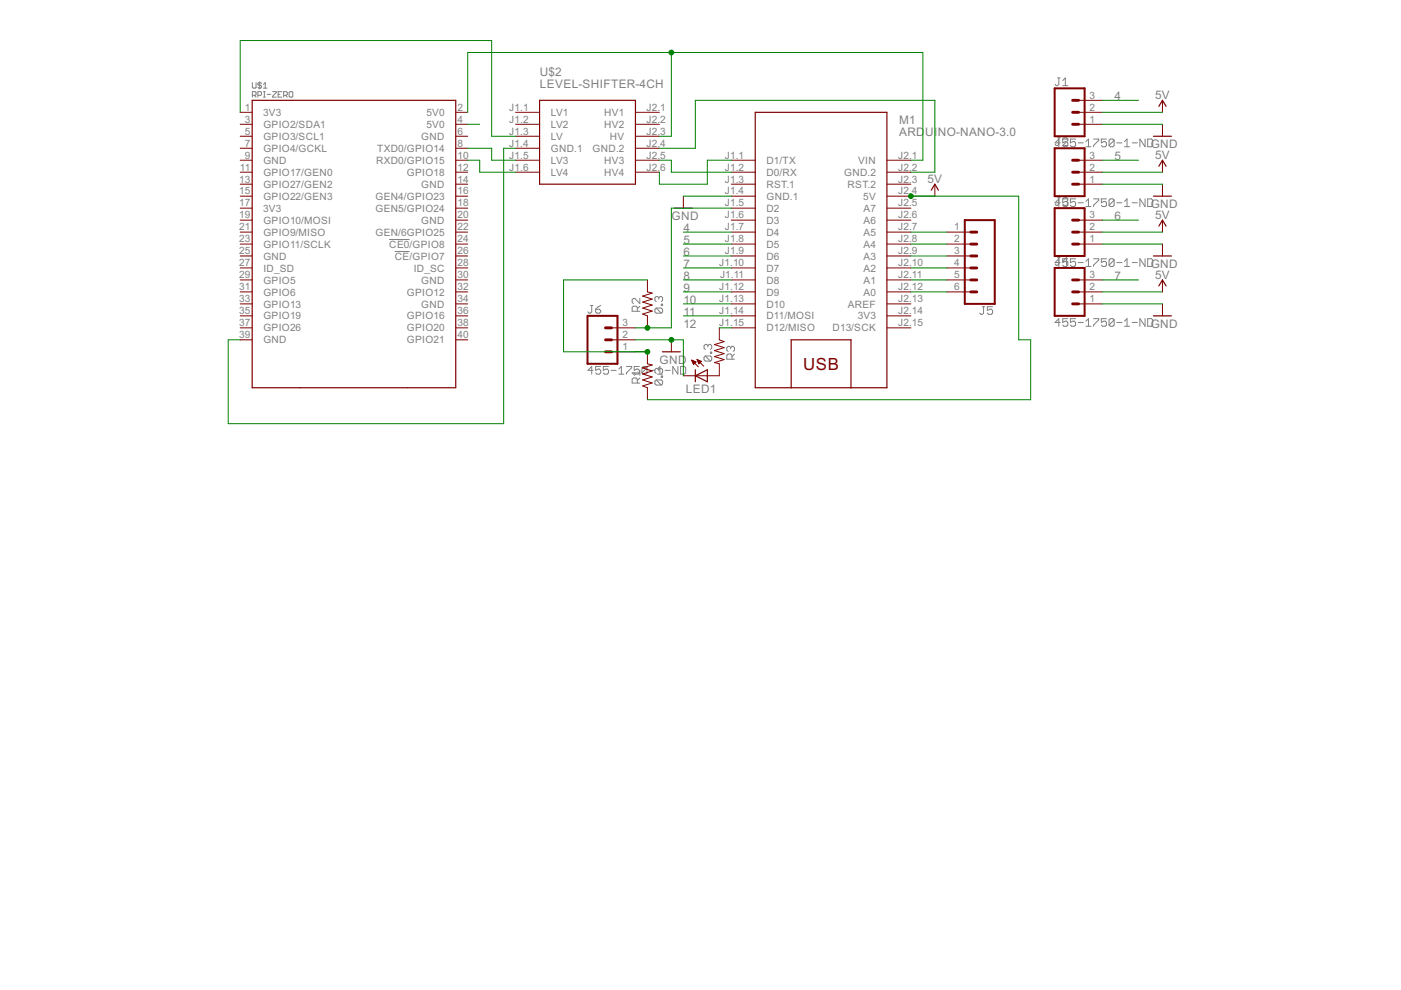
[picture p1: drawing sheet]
<svg xmlns="http://www.w3.org/2000/svg" width="297mm" height="210mm" viewBox="0 0 297 210" stroke-linecap="round" stroke-linejoin="round" font-family="sans-serif">
<g fill="none" stroke="#808080" stroke-width=".21">
<path d="M53.5 17.5v1l.2 .2h.4l.2-.2v-1M55.1 17.3v1.6M55.5 17.7l-.2-.2h-.4l-.2 .2 .2 .4h.4l.2 .2-.2 .4h-.4l-.2-.2M55.9 19.4h.3M55.9 18.7h.7M55.9 17.9l.3-.4v1.2M56 19.4v1.2M57.8 19.4h.8v.2l-.8 .8v.2h.8M59.8 19.4h-.8v1.2h.8M61.3 19.6l.2-.2h.4l.2 .2v.8l-.2 .2h-.4l-.2-.2zM224.2 16.5h.6M224.5 16.5v1.4l-.3 .3h-.3l-.2-.3"/>
<path d="M225.3 18.2h1.1M225.3 17.1l.6-.6v1.7M53.5 20.2h.6l.2-.2v-.4l-.2-.2h-.6v1.2M53.9 20.2l.4 .4M54.7 20.2h.6l.2-.2v-.4l-.2-.2h-.6v1.2M55.9 20.6h.3M56.6 20h.8M59 20h.4M60.1 20.2h.6l.2-.2v-.4l-.2-.2h-.6v1.2M60.5 20.2l.4 .4M223.7 30.6l.2 .3h.3l.3-.3M224.2 29.2h.6"/>
<path d="M224.5 29.2v1.9M224.5 29.5l-.8 .8h1.1M225.3 29.5h1.1M225.3 29.5v.8l.8-.3 .3 .3v.5M225.3 30.8l.3 .3h.5l.3-.3M225.3 30.9h1.1M225.3 29.5l.3-.3h.5l.3 .3M226.4 29.5v.3l-1.1 1.1M228 29.5h-1.1v.8l.6-.3h.3l.2 .3v.5l-.2 .3h-.6l-.3-.3M228.6 30.3h1.1M230.2 31.1h1.1M230.2 30l.6-.5v1.6"/>
<path d="M231.9 29.5h1.1v.2l-1.1 1.1v.3M234.6 29.5h-1.1v.8l.5-.3h.3l.3 .3v.5l-.3 .3h-.5l-.3-.3M236.2 29.7l-.3-.2h-.5l-.3 .2v1.1M236.2 29.7v1.1l-.3 .3h-.5l-.3-.3M236.2 29.7l-1.1 1.1M236.8 30.3h1.1M238.4 31.1h1.1M238.4 30l.6-.5v1.6M240.1 30.3h1M242.8 29.5v1.6l-1.1-1.6v1.6M243.3 29.5h.8l.3 .2v1.1l-.3 .3h-.8zM82.5 50.8h4.3"/>
<path d="M83.7 53.3h3.1M223.7 43.3l.2 .2h.3l.3-.2M223.7 56l.2 .2h.3l.3-.2M224.2 41.9h.6M224.2 54.6h.6M224.5 41.9v1.9M224.5 54.6v1.9M224.5 42.2l-.8 .8h1.1M224.5 54.9l-.8 .8h1.1M225.3 42.2l.3-.3h.5l.3 .3v.3l-.3 .2M225.3 43.3l.3 .2h.5l.3-.2M226.1 42.7l.3 .3v.5l-.3 .3h-.5l-.3-.3"/>
<path d="M226.1 55.4l.3 .3v.5l-.3 .3h-.5l-.3-.3M226.4 42.2h-1.1v.8l.8-.3M226.4 54.9h-1.1v.8l.6-.3M226.4 55.4h-1.1l.8-.8v1.6M228 42.2h-1.1v.8l.6-.3h.3l.2 .3v.5l-.2 .3h-.6l-.3-.3M228 54.9h-1.1v.8l.6-.3h.3l.2 .3v.5l-.2 .3h-.6l-.3-.3M228.6 43h1.1M228.6 55.7h1.1M230.2 42.7l.6-.5v1.6M230.2 55.4l.6-.5v1.6M230.2 43.8h1.1M230.2 56.5h1.1"/>
<path d="M231.9 42.2h1.1v.2l-1.1 1.1v.3M231.9 54.9h1.1v.2l-1.1 1.1v.3M234.6 42.2h-1.1v.8l.5-.3h.3l.3 .3v.5l-.3 .3h-.5l-.3-.3M234.6 54.9h-1.1v.8l.5-.3h.3l.3 .3v.5l-.3 .3h-.5l-.3-.3M236.2 42.4l-.3-.2h-.5l-.3 .2v1.1M236.2 55.1l-.3-.2h-.5l-.3 .2v1.1M236.2 42.4v1.1l-.3 .3h-.5l-.3-.3M236.2 55.1v1.1l-.3 .3h-.5l-.3-.3M236.2 42.4l-1.1 1.1M236.2 55.1l-1.1 1.1M236.8 43h1.1M236.8 55.7h1.1"/>
<path d="M238.4 42.7l.6-.5v1.6M238.4 55.4l.6-.5v1.6M238.4 43.8h1.1M238.4 56.5h1.1M240.1 43h1M240.1 55.7h1M242.8 42.2v1.6l-1.1-1.6v1.6M242.8 54.9v1.6l-1.1-1.6v1.6M243.3 42.2h.8l.3 .2v1.1l-.3 .3h-.8zM243.3 54.9h.8l.3 .2v1.1l-.3 .3h-.8zM125.2 64.8h.5M125.5 64.8v1.3l-.3 .3h-.3l-.2-.3"/>
<path d="M125.7 78.5h-1l.8-.8v1.6M126.3 65.6h.8l.3 .2v.3l-.3 .3h-.5l-.3-.3zM127.4 77.7h-1.1v.8l.5-.2h.3l.3 .2v.6l-.3 .2h-.5l-.3-.2M127.4 64.8l-1.1 .8M129 77.7h-1.1v.8l.6-.2h.2l.3 .2v.6l-.3 .2h-.5l-.3-.2M129.6 78.5h1M131.2 79.3h1.1M131.2 78.3l.5-.6v1.6M132.8 77.7h1.1v.3l-1.1 1.1v.2M135.1 66v-.8l-.2-.3h-.6l-.3 .3v.8h1.7M135.6 77.7h-1.1v.8l.5-.2h.3l.3 .2v.6l-.3 .2h-.6l-.2-.2M135.7 63.3v1.1l-1.1-1.1h-.3l-.3 .2v.6l.3 .3"/>
<path d="M135.7 79.1h-1.7l.6 .5M135.7 78.5v1.1M135.7 64.9l-.6 .5M137.2 78l-.3-.3h-.5l-.3 .3v1.1M137.2 78v1.1l-.3 .2h-.5l-.3-.2M137.2 78l-1.1 1.1M137.7 78.5h1.1M139.1 65.3l-.2 .3v.5l.2 .3h1.1M139.1 65.3h1.1l.3 .3v.5l-.3 .3M139.1 65.3l1.1 1.1M139.4 79.3h1.1M139.4 78.3l.5-.6v1.6"/>
<path d="M139.7 63.1l-.3-.2h-.3l-.2 .2v.6l.2 .2M139.7 78.4l-.3-.3h-.3l-.2 .3v.5l.2 .3M139.7 63.1l.3-.2h.2l.3 .2v.6l-.3 .2M139.7 78.4l.3-.3h.2l.3 .3v.5l-.3 .3M139.7 63.1v.3M139.7 78.4v.2M140.2 64.5h.3v.3h-.3zM140.2 79.7h.3v.3h-.3zM141 78.5h1.1M143.7 77.7v1.6l-1.1-1.6v1.6M144.3 77.7h.8l.3 .3v1.1l-.3 .2h-.8zM149.5 75.5l-.2 .3v.5l.2 .3h1.1"/>
<path d="M149.5 75.5h1.1l.3 .3v.5l-.3 .3M149.5 75.5l1.1 1.1M150.1 73.3l-.3-.3h-.3l-.2 .3v.5l.2 .3M150.1 73.3l.3-.3h.2l.3 .3v.5l-.3 .3M150.1 73.3v.3M150.6 74.7h.3v.2h-.3zM154.9 73.7l-.3-.3h-.2l-.3 .3v.6l.3 .2M154.9 73.7l.3-.3h.2l.3 .3v.6l-.3 .2M154.9 73.7v.3M155.2 76.2v-.9l-.3-.2h-.5l-.3 .2v.9h1.6M155.7 75.1l-.5 .5M208.3 65h.5"/>
<path d="M208.5 65v1.4l-.2 .3h-.3l-.3-.3M210.4 65h-1.1v.8l.6-.2h.3l.2 .2v.6l-.2 .3h-.6l-.3-.3M224.8 68.4h-1.1l.8-.8v1.6M226.4 67.6h-1.1v.8l.6-.3h.2l.3 .3v.5l-.3 .3h-.5l-.3-.3M228 67.6h-1.1v.8l.6-.3h.3l.2 .3v.5l-.2 .3h-.6l-.3-.3M228.6 68.4h1.1M230.2 68.1l.6-.5v1.6M230.2 69.2h1.1M231.9 67.6h1.1v.2l-1.1 1.1v.3M234.6 67.6h-1.1v.8l.5-.3h.3l.3 .3v.5l-.3 .3h-.5l-.3-.3M236.2 67.8l-.3-.2h-.5l-.3 .2v1.1M236.2 67.8v1.1l-.3 .3h-.5l-.3-.3"/>
<path d="M236.2 67.8l-1.1 1.1M236.8 68.4h1.1M238.4 68.1l.6-.5v1.6M238.4 69.2h1.1M240.1 68.4h1M242.8 67.6v1.6l-1.1-1.6v1.6M243.3 67.6h.8l.3 .2v1.1l-.3 .3h-.8zM135.1 81.2v-.8l-.2-.3h-.6l-.3 .3v.8h1.7M135.7 80.1l-.6 .6M139.1 80.6l-.2 .2v.6l.2 .2h1.1M139.1 80.6h1.1l.3 .2v.6l-.3 .2M139.1 80.6l1.1 1"/>
</g>
<g fill="none" stroke="#800000" stroke-width=".25">
<path d="M53.5 21.3h43.1v60.9h-43.1zM114.4 21.3h20.3v17.8h-20.3zM160.1 23.8h27.9v58.4h-27.9zM244.6 28.9h3.8M245.7 22.5l.8-1.2 .7 1.2M245.7 35.2l.8-1.2 .7 1.2M143 44.1h3.8M197.4 40.3l.8-1.2 .8 1.2M244.6 41.6h3.8M244.6 54.3h3.8M245.7 47.9l.8-1.2 .7 1.2M140.4 74.6h3.9"/>
<path d="M147.4 79.7l2.6-1.3v2.5zM147.4 78.4v2.5M244.6 67h3.8M245.7 60.6l.8-1.2 .7 1.2M167.7 82.2v-10.1h12.7v10.1"/>
</g>
<g fill="none" stroke="#800000" stroke-width=".21">
<path d="M50.9 23.8h2.6M50.9 26.4h2.6M50.9 28.9h2.6M50.9 31.4h2.6M50.9 34h2.6M50.9 36.5h2.6M50.9 39.1h2.6M96.6 23.8h2.6M96.6 26.4h2.6M96.6 28.9h2.6M96.6 31.4h2.6M96.6 34h2.6"/>
<path d="M96.6 36.5h2.6M96.6 39.1h2.6M109.3 23.8h5.1M109.3 26.4h5.1M109.3 28.9h5.1M109.3 31.4h5.1M109.3 34h5.1M109.3 36.5h5.1M134.7 23.8h5.1M134.7 26.4h5.1M134.7 28.9h5.1M134.7 31.4h5.1"/>
<path d="M134.7 34h5.1M134.7 36.5h5.1M155 34h5.1M155 36.5h5.1M155 39.1h5.1M188 34h5.1M188 36.5h5.1M188 39.1h5.1M198.2 39.1v2.5M228.7 23.8h5.1M228.7 26.4h5.1M228.7 34h5.1"/>
<path d="M228.7 36.5h5.1M228.7 39.1h5.1M228.7 21.3h5.1M246.5 21.3v2.5M246.5 26.4v2.5M246.5 34v2.5M246.5 39.1v2.5M50.9 41.6h2.6M50.9 44.1h2.6M50.9 46.7h2.6M50.9 49.2h2.6M50.9 51.8h2.6"/>
<path d="M50.9 54.3h2.6M50.9 56.8h2.6M50.9 59.4h2.6M96.6 41.6h2.6M96.6 44.1h2.6M96.6 46.7h2.6M96.6 49.2h2.6M96.6 51.8h2.6M96.6 54.3h2.6M96.6 56.8h2.6M96.6 59.4h2.6M137.3 59.4v2.5l1 .2-2.1 .7 2.1 .6-2.1 .7 2.1 .6-2.1 .6 2.1 .7-2.1 .6 1.1 .4v2.5"/>
<path d="M144.9 41.6v2.5M155 41.6h5.1M155 44.1h5.1M155 46.7h5.1M155 49.2h5.1M155 51.8h5.1M155 54.3h5.1M155 56.8h5.1M155 59.4h5.1M188 41.6h5.1M188 44.1h5.1M188 46.7h5.1"/>
<path d="M188 49.2h5.1M188 51.8h5.1M188 54.3h5.1M188 56.8h5.1M188 59.4h5.1M200.7 49.2h5.1M200.7 51.8h5.1M200.7 54.3h5.1M200.7 56.8h5.1M200.7 59.4h5.1M228.7 46.7h5.1M228.7 49.2h5.1"/>
<path d="M228.7 51.8h5.1M228.7 59.4h5.1M246.5 46.7v2.5M246.5 51.8v2.5M246.5 59.4v2.5M50.9 61.9h2.6M50.9 64.4h2.6M50.9 67h2.6M50.9 69.5h2.6M50.9 72.1h2.6M96.6 61.9h2.6M96.6 64.4h2.6"/>
<path d="M96.6 67h2.6M96.6 69.5h2.6M96.6 72.1h2.6M129.6 69.5h5.1M129.6 72.1h5.1M129.6 74.6h5.1M137.3 74.6v2.5l1 .3-2.1 .6 2.1 .7-2.1 .6 2.1 .6-2.1 .7 2.1 .6-2.1 .6 1.1 .4v2.6M142.3 72.1v2.5M146.7 76.4l1.4 1.4M146.7 76.4h.1M146.7 76.4l.9 .4M146.7 76.4l.3 .9 .6-.5"/>
<path d="M146.7 76.5h.3M146.8 76.6h.5M146.8 76.8h.8M146.9 76.9h.5M146.9 77h.4M147 77.1h.2M147 77.2h.1M147.8 76.2l1.4 1.4M147.8 76.2l.9 .4M147.8 76.2l.4 .9M147.8 76.3h.1M147.9 76.4h.3"/>
<path d="M147.9 76.5h.5M148 76.6h.7M148 76.8h.6M148.1 76.9h.3M148.1 77h.2M148.2 77.1h.1M148.7 76.6l-.5 .5M152.5 69.5v2.6l1 .3-2 .7 2 .6-2 .6 2 .7-2 .6 2 .6-2 .7 1 .2v2.6h-7.6M155 61.9h5.1M155 64.4h5.1M155 67h5.1M155 69.5h5.1"/>
<path d="M188 61.9h5.1M188 64.4h5.1M188 67h5.1M188 69.5h5.1M200.7 61.9h5.1M228.7 61.9h5.1M228.7 64.4h5.1M246.5 64.4v2.6"/>
</g>
<path d="M223.6 18.7h6.4v10.2h-6.4zM223.6 31.4h6.4v10.2h-6.4zM204.6 46.7h6.3v17.7h-6.3zM223.6 44.1h6.4v10.2h-6.4zM223.6 56.8h6.4v10.2h-6.4zM124.6 67h6.3v10.1h-6.3z" fill="none" stroke="#800000" stroke-width=".42"/>
<g fill="none" stroke="#800000" stroke-width=".61">
<path d="M227.4 21.3h1.3M227.4 23.8h1.3M227.4 26.4h1.3M227.4 34h1.3M227.4 36.5h1.3M227.4 39.1h1.3M205.8 49.2h1.3M205.8 51.8h1.3M205.8 59.4h1.3M205.8 54.3h1.3M205.8 56.8h1.3M227.4 46.7h1.3"/>
<path d="M227.4 49.2h1.3M227.4 51.8h1.3M227.4 59.4h1.3M128.4 69.5h1.2M128.4 72.1h1.2M128.4 74.6h1.2M205.8 61.9h1.3M227.4 61.9h1.3M227.4 64.4h1.3"/>
</g>
<g fill="none" stroke="#008000" stroke-width=".21">
<path d="M142.3 11.1v17.8h-2.5M50.9 23.8v-15.2h53.3v20.3h5.1M99.2 31.4h5v2.6h5.1M99.2 23.8v-12.7h96.5v22.9h-2.6M99.2 34h2.5v2.5h7.6M99.2 26.4h2.5M109.3 31.4h-2.5v58.4h-58.4v-17.7h2.5M139.8 34h2.5v2.5h12.7M139.8 31.4h7.6v-10.1h50.8v15.2h-5.1M155 34h-5v5.1h-10.2v-2.6M233.8 34h7.6M233.8 26.4h12.7"/>
<path d="M233.8 36.5h12.7M233.8 39.1h12.7M233.8 21.3h7.6M233.8 23.8h12.7M137.3 59.4h-17.8v15.2h17.8M144.9 49.2h10.1M144.9 51.8h10.1M144.9 54.3h10.1M144.9 56.8h10.1M144.9 59.4h10.1M144.9 41.6h10.1M155 44.1h-12.7v25.4h-7.6"/>
<path d="M193.1 41.6h22.9v30.5h2.5v12.7h-81.2M193.1 49.2h7.6M193.1 51.8h7.6M193.1 54.3h7.6M193.1 56.8h7.6M193.1 59.4h7.6M233.8 49.2h12.7M233.8 51.8h12.7M233.8 46.7h7.6M233.8 59.4h7.6M134.7 72.1h10.2v7.6M144.9 61.9h10.1"/>
<path d="M144.9 64.4h10.1M144.9 67h10.1M152.5 69.5h2.5M193.1 61.9h7.6M233.8 61.9h12.7M233.8 64.4h12.7"/>
</g>
<g fill="#008000" stroke="#008000" stroke-width=".21">
<circle cx="142.3" cy="11.1" r=".51"/>
<circle cx="137.3" cy="69.5" r=".51"/>
<circle cx="142.3" cy="72.1" r=".51"/>
<circle cx="193.1" cy="41.6" r=".51"/>
<circle cx="137.3" cy="74.6" r=".51"/>
</g>
<text font-size="4" fill="#800000" x="170.3" y="78.4">USB</text>
<g font-size="2.8" fill="#808080">
<text x="114.5" y="16.2">U$2</text>
<text x="114.5" y="18.7">LEVEL-SHIFTER-4CH</text>
<text x="236.3" y="21.3">4</text>
<text x="244.9" y="21">5V</text>
<text x="190.6" y="28.9">ARD</text>
<text x="190.6" y="26.4">M1</text>
<text x="196.2" y="28.9">UI</text>
<text x="198.8" y="28.9">NO-NANO-3.0</text>
<text x="236.3" y="34">5</text>
<text x="244" y="31.4">GND</text>
<text x="244.9" y="33.7">5V</text>
<text x="196.6" y="38.8">5V</text>
<text x="142.4" y="46.7">GND</text>
<text x="236.3" y="46.7">6</text>
<text x="244" y="44.1">GND</text>
<text x="244.9" y="46.4">5V</text>
<text x="144.9" y="49.2">4</text>
<text x="144.9" y="51.7">5</text>
<text x="144.9" y="54.3">6</text>
<text x="144.9" y="56.8">7</text>
<text x="144.9" y="59.4">8</text>
<text x="236.3" y="59.4">7</text>
<text x="244" y="56.8">GND</text>
<text x="244.9" y="59.1">5V</text>
<text x="144.9" y="61.9">9</text>
<text x="144.9" y="64.4">10</text>
<text x="144.9" y="67">11</text>
<text x="144.9" y="69.5">12</text>
<text x="244" y="69.5">GND</text>
<text x="139.8" y="77.1">GND</text>
<text x="145.4" y="83.2">LED1</text>
</g>
<g font-size="2.4" fill="#808080">
<text x="51.9" y="23.5">1</text>
<text x="97" y="23.5">2</text>
<text x="108" y="23.5">J1.1</text>
<text x="137.1" y="23.5">J2.1</text>
<text x="231" y="23.5">2</text>
<text x="231" y="20.9">3</text>
<text x="51.9" y="26">3</text>
<text x="51.9" y="28.5">5</text>
<text x="55.8" y="24.6">3V3</text>
<text x="55.8" y="27.1">GPIO2/SDA1</text>
<text x="55.8" y="29.7">GPIO3/SCL1</text>
<text x="89.3" y="29.7">GND</text>
<text x="90.4" y="24.6">5V0</text>
<text x="90.4" y="27.1">5V0</text>
<text x="97" y="26">4</text>
<text x="97" y="28.5">6</text>
<text x="108" y="28.5">J1.3</text>
<text x="108" y="26">J1.2</text>
<text x="116.8" y="29.7">LV</text>
<text x="116.8" y="27.1">LV2</text>
<text x="116.8" y="24.6">LV1</text>
<text x="128.1" y="27.1">HV2</text>
<text x="128.1" y="24.6">HV1</text>
<text x="129.3" y="29.7">HV</text>
<text x="137.1" y="28.5">J2.3</text>
<text x="137.1" y="26">J2.2</text>
<text x="231" y="26">1</text>
<text x="51.9" y="31.1">7</text>
<text x="51.9" y="33.6">9</text>
<text x="55.8" y="32.2">GPIO4/GCKL</text>
<text x="55.8" y="34.7">GND</text>
<text x="79.7" y="34.7">RXD0/GPIO15</text>
<text x="80" y="32.2">TXD0/GPIO14</text>
<text x="97" y="31.1">8</text>
<text x="97" y="33.6">10</text>
<text x="108" y="33.6">J1.5</text>
<text x="108" y="31.1">J1.4</text>
<text x="116.8" y="34.7">LV3</text>
<text x="116.8" y="32.2">GND.1</text>
<text x="125.6" y="32.2">GND.2</text>
<text x="128.1" y="34.7">HV3</text>
<text x="137.1" y="33.6">J2.5</text>
<text x="137.1" y="31.1">J2.4</text>
<text x="153.7" y="33.6">J1.1</text>
<text x="162.5" y="34.7">D1/TX</text>
<text x="181.9" y="34.7">VIN</text>
<text x="190.4" y="33.6">J2.1</text>
<text x="231" y="33.6">3</text>
<text x="50.7" y="38.7">13</text>
<text x="50.7" y="41.2">15</text>
<text x="50.9" y="36.2">11</text>
<text x="55.8" y="37.3">GPIO17/GEN0</text>
<text x="55.8" y="39.8">GPIO27/GEN2</text>
<text x="86.3" y="37.3">GPIO18</text>
<text x="89.3" y="39.8">GND</text>
<text x="97" y="36.2">12</text>
<text x="97" y="38.7">14</text>
<text x="97" y="41.2">16</text>
<text x="108" y="36.2">J1.6</text>
<text x="116.8" y="37.3">LV4</text>
<text x="128.1" y="37.3">HV4</text>
<text x="137.1" y="36.2">J2.6</text>
<text x="153.7" y="36.2">J1.2</text>
<text x="153.7" y="38.7">J1.3</text>
<text x="153.7" y="41.2">J1.4</text>
<text x="162.5" y="37.3">D0/RX</text>
<text x="162.5" y="39.8">RST.1</text>
<text x="179" y="37.3">GND.2</text>
<text x="179.7" y="39.8">RST.2</text>
<text x="190.4" y="36.2">J2.2</text>
<text x="190.4" y="38.7">J2.3</text>
<text x="190.4" y="41.2">J2.4</text>
<text x="231" y="38.7">1</text>
<text x="231" y="36.2">2</text>
<text x="50.7" y="43.8">17</text>
<text x="50.7" y="46.3">19</text>
<text x="55.8" y="44.9">3V3</text>
<text x="55.8" y="42.4">GPIO22/GEN3</text>
<text x="55.8" y="47.4">GPIO10/MOSI</text>
<text x="79.6" y="42.4">GEN4/GPIO23</text>
<text x="79.6" y="44.9">GEN5/GPIO24</text>
<text x="89.3" y="47.4">GND</text>
<text x="97" y="43.8">18</text>
<text x="97" y="46.3">20</text>
<text x="153.7" y="43.8">J1.5</text>
<text x="153.7" y="46.3">J1.6</text>
<text x="162.5" y="42.4">GND.1</text>
<text x="162.5" y="44.9">D2</text>
<text x="162.5" y="47.4">D3</text>
<text x="183" y="42.4">5V</text>
<text x="183.1" y="44.9">A7</text>
<text x="183.1" y="47.4">A6</text>
<text x="190.4" y="43.8">J2.5</text>
<text x="190.4" y="46.3">J2.6</text>
<text x="231" y="46.3">3</text>
<text x="50.7" y="48.8">21</text>
<text x="50.7" y="51.4">23</text>
<text x="50.7" y="53.9">25</text>
<text x="55.8" y="50">GPIO9/MISO</text>
<text x="55.8" y="52.5">GPIO11/SCLK</text>
<text x="79.6" y="50">GEN/6GPIO25</text>
<text x="82.5" y="52.5">CE0/GPIO8</text>
<text x="97" y="48.8">22</text>
<text x="97" y="51.4">24</text>
<text x="97" y="53.9">26</text>
<text x="153.7" y="48.8">J1.7</text>
<text x="153.7" y="51.4">J1.8</text>
<text x="153.7" y="53.9">J1.9</text>
<text x="162.5" y="50">D4</text>
<text x="162.5" y="52.5">D5</text>
<text x="183.1" y="50">A5</text>
<text x="183.1" y="52.5">A4</text>
<text x="190.4" y="48.8">J2.7</text>
<text x="190.4" y="51.4">J2.8</text>
<text x="190.4" y="53.9">J2.9</text>
<text x="202.3" y="48.8">1</text>
<text x="202.3" y="51.4">2</text>
<text x="202.3" y="53.9">3</text>
<text x="231" y="51.4">1</text>
<text x="231" y="48.8">2</text>
<text x="50.7" y="56.5">27</text>
<text x="50.7" y="59">29</text>
<text x="55.8" y="55">GND</text>
<text x="55.8" y="57.6">ID_SD</text>
<text x="83.7" y="55">CE/GPIO7</text>
<text x="87.7" y="57.6">ID_SC</text>
<text x="97" y="56.5">28</text>
<text x="97" y="59">30</text>
<text x="152.5" y="56.5">J1.10</text>
<text x="152.7" y="59">J1.11</text>
<text x="162.5" y="55">D6</text>
<text x="162.5" y="57.6">D7</text>
<text x="183.1" y="55">A3</text>
<text x="183.1" y="57.6">A2</text>
<text x="190.4" y="56.5">J2.10</text>
<text x="190.4" y="59">J2.11</text>
<text x="202.3" y="56.5">4</text>
<text x="202.3" y="59">5</text>
<text x="231" y="59">3</text>
<text x="50.7" y="61.5">31</text>
<text x="50.7" y="64.1">33</text>
<text x="55.8" y="60.1">GPIO5</text>
<text x="55.8" y="62.7">GPIO6</text>
<text x="55.8" y="65.2">GPIO13</text>
<text x="86.3" y="62.7">GPIO12</text>
<text x="89.3" y="60.1">GND</text>
<text x="89.3" y="65.2">GND</text>
<text x="97" y="61.5">32</text>
<text x="97" y="64.1">34</text>
<text x="152.5" y="61.5">J1.12</text>
<text x="152.5" y="64.1">J1.13</text>
<text x="162.5" y="60.1">D8</text>
<text x="162.5" y="62.7">D9</text>
<text x="162.5" y="65.2">D10</text>
<text x="179.7" y="65.2">AREF</text>
<text x="183.1" y="60.1">A1</text>
<text x="183.1" y="62.7">A0</text>
<text x="190.4" y="61.5">J2.12</text>
<text x="190.4" y="64.1">J2.13</text>
<text x="202.3" y="61.5">6</text>
<text x="231" y="64.1">1</text>
<text x="231" y="61.5">2</text>
<text x="50.7" y="66.6">35</text>
<text x="50.7" y="69.2">37</text>
<text x="50.7" y="71.7">39</text>
<text x="55.8" y="67.7">GPIO19</text>
<text x="55.8" y="70.3">GPIO26</text>
<text x="86.3" y="67.7">GPIO16</text>
<text x="86.3" y="70.3">GPIO20</text>
<text x="97" y="66.6">36</text>
<text x="97" y="69.2">38</text>
<text x="97" y="71.7">40</text>
<text x="132" y="71.7">2</text>
<text x="132" y="69.2">3</text>
<text x="152.5" y="66.6">J1.14</text>
<text x="152.5" y="69.2">J1.15</text>
<text x="162.5" y="67.7">D11/MOSI</text>
<text x="162.5" y="70.3">D12/MISO</text>
<text x="176.5" y="70.3">D13/SCK</text>
<text x="181.8" y="67.7">3V3</text>
<text x="190.4" y="66.6">J2.14</text>
<text x="190.4" y="69.2">J2.15</text>
<text x="55.8" y="72.8">GND</text>
<text x="86.3" y="72.8">GPIO21</text>
<text x="132" y="74.2">1</text>
</g>
</svg>
